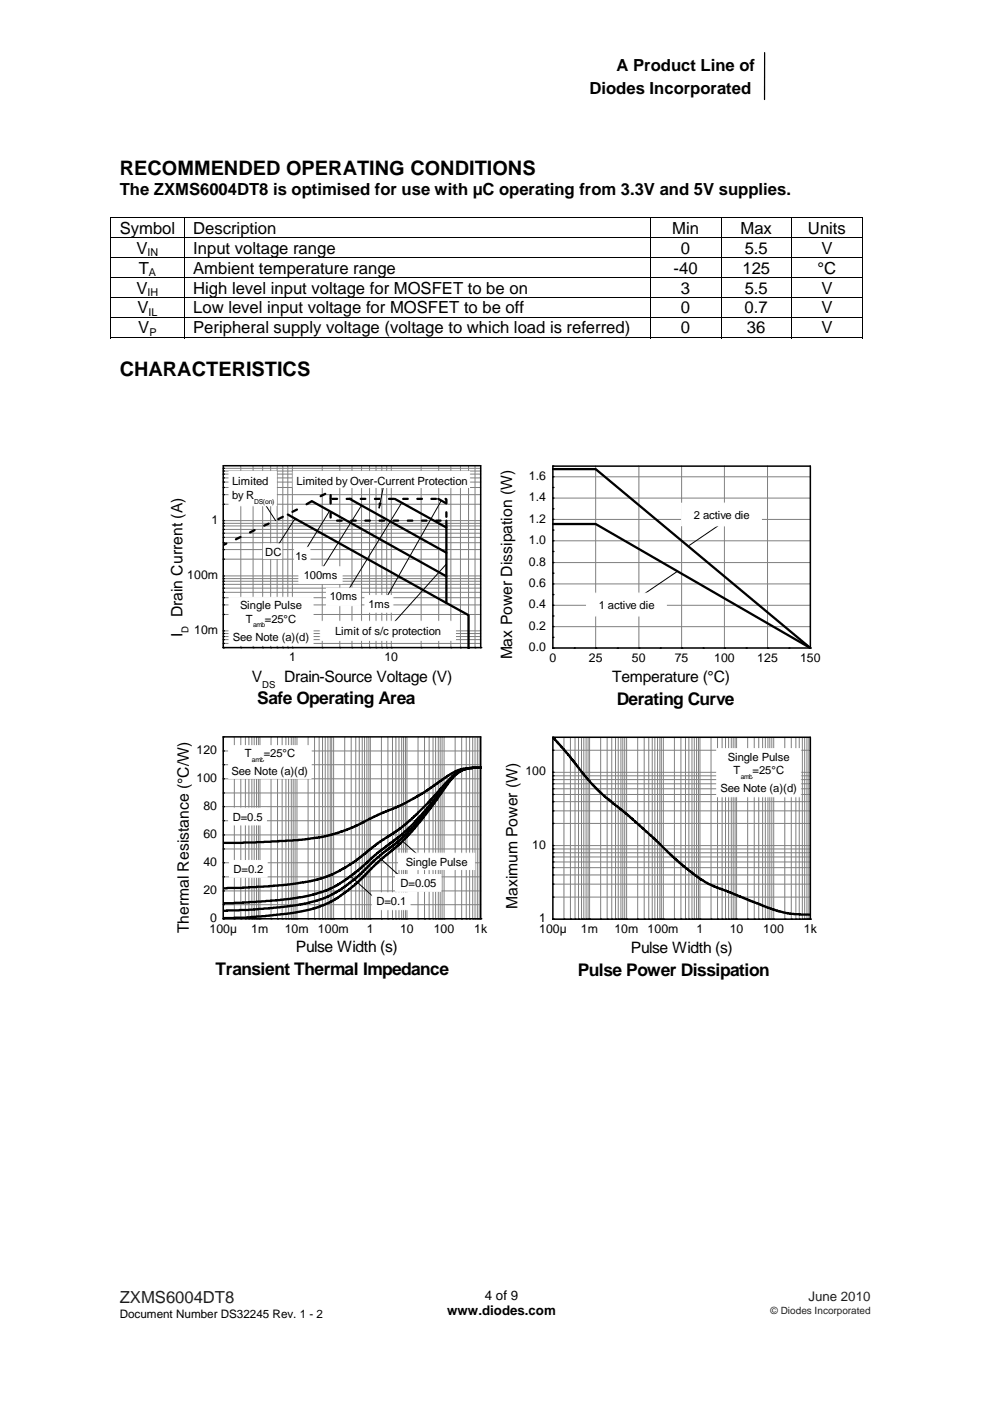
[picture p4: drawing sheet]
<svg xmlns="http://www.w3.org/2000/svg" width="210mm" height="297mm" viewBox="0 0 210 297" stroke-linecap="round" stroke-linejoin="round" font-family="sans-serif">
<path d="M162.2 11.2v9.9" fill="none" stroke="#000" stroke-width=".26"/>
<g fill="#000">
<path d="M23.4 46.1h.2v.1h-.2zM182.9 46.1h.1v.1h-.1zM182.9 71.5h.1v.2h-.1z"/>
<circle cx="47.3" cy="99.9" r=".16"/>
<circle cx="47.3" cy="99.3" r=".16"/>
<circle cx="47.3" cy="118.6" r=".16"/>
<circle cx="47.3" cy="113.1" r=".16"/>
<circle cx="47.3" cy="102.2" r=".16"/>
<circle cx="47.3" cy="116.5" r=".16"/>
<circle cx="47.3" cy="112.2" r=".16"/>
<circle cx="47.3" cy="111.5" r=".16"/>
<circle cx="47.3" cy="111" r=".16"/>
<circle cx="47.3" cy="110.4" r=".16"/>
<circle cx="47.3" cy="103.4" r=".16"/>
<circle cx="47.3" cy="101.3" r=".16"/>
<circle cx="47.3" cy="100.5" r=".16"/>
<circle cx="47.3" cy="115.1" r=".16"/>
<circle cx="47.3" cy="106.9" r=".16"/>
<circle cx="47.3" cy="104.9" r=".16"/>
<circle cx="47.3" cy="113.9" r=".16"/>
<circle cx="47.3" cy="134.3" r=".16"/>
<circle cx="47.3" cy="137.3" r=".16"/>
<circle cx="47.3" cy="123.9" r=".16"/>
<circle cx="47.3" cy="123.2" r=".16"/>
<circle cx="47.3" cy="135" r=".16"/>
<circle cx="47.3" cy="133.8" r=".16"/>
<circle cx="47.3" cy="130.3" r=".16"/>
<circle cx="47.3" cy="126.7" r=".16"/>
<circle cx="47.3" cy="125.6" r=".16"/>
<circle cx="47.3" cy="124.7" r=".16"/>
<circle cx="47.3" cy="122.7" r=".16"/>
<circle cx="47.3" cy="136.4" r=".16"/>
<circle cx="47.3" cy="135.6" r=".16"/>
<circle cx="47.3" cy="128.2" r=".16"/>
<circle cx="47.3" cy="122.1" r=".16"/>
<circle cx="51.1" cy="137.3" r=".16"/>
<circle cx="53.7" cy="137.3" r=".16"/>
<circle cx="55.7" cy="137.3" r=".16"/>
<circle cx="57.4" cy="137.3" r=".16"/>
<circle cx="58.8" cy="137.3" r=".16"/>
<circle cx="60" cy="137.3" r=".16"/>
<circle cx="61" cy="137.3" r=".16"/>
<circle cx="62" cy="137.3" r=".16"/>
<circle cx="68.3" cy="137.3" r=".16"/>
<circle cx="72.1" cy="137.3" r=".16"/>
<circle cx="74.7" cy="137.3" r=".16"/>
<circle cx="76.7" cy="137.3" r=".16"/>
<circle cx="78.4" cy="137.3" r=".16"/>
<circle cx="79.8" cy="137.3" r=".16"/>
<circle cx="81" cy="137.3" r=".16"/>
<circle cx="82" cy="137.3" r=".16"/>
<circle cx="83" cy="137.3" r=".16"/>
<circle cx="89.3" cy="137.3" r=".16"/>
<circle cx="93" cy="137.3" r=".16"/>
<circle cx="95.6" cy="137.3" r=".16"/>
<circle cx="97.7" cy="137.3" r=".16"/>
<circle cx="99.4" cy="137.3" r=".16"/>
<circle cx="100.8" cy="137.3" r=".16"/>
<circle cx="102" cy="137.3" r=".16"/>
</g>
<g fill="none" stroke="#000" stroke-width=".21">
<path d="M23.4 46.2h159.6M23.4 50.4h159.6M23.4 54.6h159.6M23.4 58.9h159.6M23.5 46.2v4.1M23.5 50.5v4M23.5 54.7v4.1M23.5 58.9v4.1M39.1 46.2v4.1M39.1 50.5v4M39.1 54.7v4.1M39.1 58.9v4.1"/>
<path d="M137.9 46.2v4.1M137.9 50.5v4M137.9 54.7v4.1M137.9 58.9v4.1M152.9 46.2v4.1M152.9 50.5v4M152.9 54.7v4.1M152.9 58.9v4.1M167.9 46.2v4.1M167.9 50.5v4M167.9 54.7v4.1M167.9 58.9v4.1"/>
<path d="M182.9 46.2v4.1M182.9 50.5v4M182.9 54.7v4.1M182.9 58.9v4.1M23.4 63.1h159.6M23.4 67.3h159.6M23.4 71.6h15.6M23.5 63.2v4M23.5 67.4v4.3M39.1 63.2v4M39.1 67.4v4.3M39.2 71.6h98.6"/>
<path d="M137.9 63.2v4M137.9 67.4v4.3M138 71.6h14.8M152.9 63.2v4M152.9 67.4v4.3M153 71.6h14.8M167.9 63.2v4M167.9 67.4v4.3M168 71.6h14.9M182.9 63.2v4M182.9 67.4v4.3M55.5 105.9l3 4.5"/>
<path d="M81.5 102.4l-1.1 5.3"/>
</g>
<g fill="none" stroke="#808080" stroke-width=".21">
<path d="M47.3 99.9h54.7M47.3 99.3h54.7M51.1 98.7v38.6M53.7 98.7v38.6M55.7 98.7v38.6M57.4 98.7v38.6M58.8 98.7v38.6M60 98.7v38.6M61 98.7v38.6M62 98.7v38.6M68.3 98.7v38.6M72.1 98.7v38.6"/>
<path d="M74.7 98.7v38.6M76.7 98.7v38.6M78.4 98.7v38.6M79.8 98.7v38.6M81 98.7v38.6M82 98.7v38.6M83 98.7v38.6M89.3 98.7v38.6M93 98.7v38.6M95.6 98.7v38.6M97.7 98.7v38.6M99.4 98.7v38.6"/>
<path d="M100.8 98.7v38.6M126.3 98.8v38.6M135.5 98.8v38.6M144.6 98.8v38.6M153.6 98.8v38.6M162.8 98.8v38.6M47.3 118.6h54.7M47.3 116.5h54.7M47.3 115.1h54.7M47.3 113.9h54.7M47.3 113.1h54.7M47.3 112.2h54.7"/>
<path d="M47.3 111.5h54.7M47.3 111h54.7M47.3 106.9h54.7M47.3 104.9h54.7M47.3 103.4h54.7M47.3 102.2h54.7M47.3 101.3h54.7M47.3 100.5h54.7M47.3 110.4h54.7M117.3 119.3h54.6M117.3 114.7h54.6M117.3 110.1h54.6"/>
<path d="M117.3 105.6h54.6M117.3 101.1h54.6M47.3 136.4h54.7M47.3 135.6h54.7M47.3 135h54.7M47.3 134.3h54.7M47.3 130.3h54.7M47.3 128.2h54.7M47.3 126.7h54.7M47.3 125.6h54.7M47.3 124.7h54.7M47.3 123.9h54.7"/>
<path d="M47.3 123.2h54.7M47.3 122.7h54.7M47.3 133.8h54.7M47.3 122.1h54.7M117.3 132.9h54.6M117.3 128.3h54.6M117.3 123.8h54.6M47.3 159.2h54.7M49.7 156.2v38.6M51.1 156.2v38.6M52 156.2v38.6M52.8 156.2v38.6"/>
<path d="M53.4 156.2v38.6M53.9 156.2v38.6M54.4 156.2v38.6M54.8 156.2v38.6M55.1 156.2v38.6M57.5 156.2v38.6M58.9 156.2v38.6M59.8 156.2v38.6M60.6 156.2v38.6M61.2 156.2v38.6M61.8 156.2v38.6M62.2 156.2v38.6"/>
<path d="M62.6 156.2v38.6M63 156.2v38.6M65.3 156.2v38.6M66.7 156.2v38.6M67.7 156.2v38.6M68.4 156.2v38.6M69 156.2v38.6M69.6 156.2v38.6M70 156.2v38.6M70.4 156.2v38.6M70.8 156.2v38.6M73.1 156.2v38.6"/>
<path d="M74.5 156.2v38.6M75.5 156.2v38.6M76.2 156.2v38.6M76.8 156.2v38.6M77.3 156.2v38.6M77.8 156.2v38.6M78.2 156.2v38.6M78.5 156.2v38.6M80.9 156.2v38.6M82.3 156.2v38.6M83.2 156.2v38.6M84 156.2v38.6"/>
<path d="M84.6 156.2v38.6M85.2 156.2v38.6M85.6 156.2v38.6M86 156.2v38.6M86.3 156.2v38.6M88.7 156.2v38.6M90 156.2v38.6M91 156.2v38.6M91.8 156.2v38.6M92.4 156.2v38.6M93 156.2v38.6M93.4 156.2v38.6"/>
<path d="M93.8 156.2v38.6M94.2 156.2v38.6M96.5 156.2v38.6M97.9 156.2v38.6M98.9 156.2v38.6M99.6 156.2v38.6M100.3 156.2v38.6M100.8 156.2v38.6M101.2 156.2v38.6M101.6 156.2v38.6M117.3 159.1h54.6M119.6 156.3v38.6"/>
<path d="M121 156.3v38.6M122 156.3v38.6M122.7 156.3v38.6M123.3 156.3v38.6M123.8 156.3v38.6M124.3 156.3v38.6M124.7 156.3v38.6M125.1 156.3v38.6M127.4 156.3v38.6M128.8 156.3v38.6M129.8 156.3v38.6M130.6 156.3v38.6"/>
<path d="M131.1 156.3v38.6M131.7 156.3v38.6M132.1 156.3v38.6M132.5 156.3v38.6M132.9 156.3v38.6M135.3 156.3v38.6M136.6 156.3v38.6M137.6 156.3v38.6M138.3 156.3v38.6M138.9 156.3v38.6M139.5 156.3v38.6M140 156.3v38.6"/>
<path d="M140.3 156.3v38.6M140.7 156.3v38.6M143 156.3v38.6M144.4 156.3v38.6M145.4 156.3v38.6M146.1 156.3v38.6M146.8 156.3v38.6M147.3 156.3v38.6M147.7 156.3v38.6M148.1 156.3v38.6M148.5 156.3v38.6M150.8 156.3v38.6"/>
<path d="M152.2 156.3v38.6M153.2 156.3v38.6M153.9 156.3v38.6M154.5 156.3v38.6M155.1 156.3v38.6M155.5 156.3v38.6M155.9 156.3v38.6M156.2 156.3v38.6M158.6 156.3v38.6M160 156.3v38.6M160.9 156.3v38.6M161.8 156.3v38.6"/>
<path d="M162.3 156.3v38.6M162.9 156.3v38.6M163.3 156.3v38.6M163.7 156.3v38.6M164.1 156.3v38.6M166.5 156.3v38.6M167.8 156.3v38.6M168.8 156.3v38.6M169.5 156.3v38.6M170.2 156.3v38.6M170.7 156.3v38.6M171.2 156.3v38.6"/>
<path d="M171.6 156.3v38.6M47.3 174h54.7M47.3 168.1h54.7M47.3 162.1h54.7M47.3 177h54.7M47.3 171h54.7M47.3 165.1h54.7M117.3 174.6h54.6M117.3 171.9h54.6M117.3 170h54.6M117.3 168.4h54.6M117.3 167.2h54.6"/>
<path d="M117.3 166.2h54.6M117.3 165.3h54.6M117.3 164.5h54.6M117.3 179.3h54.6M117.3 163.7h54.6M47.3 191.8h54.7M47.3 185.9h54.7M47.3 180h54.7M47.3 188.9h54.7M47.3 182.9h54.7M117.3 180h54.6M117.3 190.2h54.6"/>
<path d="M117.3 187.5h54.6M117.3 185.5h54.6M117.3 184h54.6M117.3 182.8h54.6M117.3 181.7h54.6M117.3 180.8h54.6"/>
</g>
<g fill="none" stroke="#000" stroke-width=".49">
<path d="M117.3 99.5h9l45.6 37.9-45.6-26.3h-9M48 115.2l-.7 .4M51 113.9l-1 .4M54 112.4l-1 .5M57 111l-1 .4M60 109.6l-1 .5M61 109.1l38.4 21.3v7M63 108l-1 .5M66 106.3l-1 .6M66.1 106.3l28.6 15.9M69 104.7l-1 .5M70.1 105v.7"/>
<path d="M70.1 105.8v.9M70.1 108.8v.9M70.5 105.8h1M71.5 110.4h1M73.5 105.8h1M74.2 105.8l20.5 11.4M74.5 110.4h1M76.5 105.8h1M77.5 110.4h1M79.5 105.8h1M80.5 110.4h1M82.5 105.8h1"/>
<path d="M83.5 110.4h1M83.7 105.8l11 6M85.5 105.8h1M86.5 110.4h1M88.5 105.8h1M89.5 110.4h1M91.5 105.8h1M92.5 110.4h1M93 105.8l1.7 .9M94.5 105.8l.2 .1v.7M94.7 108.6v1M94.7 110.4v17.4"/>
<path d="M117.3 156.3l3.7 4.2 3.4 4.5 3 3.1 7.3 6 4 3.6 4 4 2 1.7 4.1 3.2 2.6 1.3 3.8 1.4 4.1 1.8 5.7 2.1 2.7 .6 4.3 .1M102.1 162.8a13.5 13.5 0 0 0-5.1 .5l-2.2 1.2-5 3.6-4 2.3-5.6 2.3-4.9 2.5-3.9 1.5-3.2 .8-4.9 .6-9 .5-7 .1M102.1 162.8l-3.1 .1-1.1 .4-1.3 .7-2.3 2.2-2.6 3.1-5.5 5.4-2.4 1.7-3.6 2.3-5.3 4.2-1.9 1.2-2.7 1.4-4.2 1.3-4 .7-5 .4-9.8 .4M102.1 162.8h-1.9l-1.5 .2-1 .4-1.3 .9-1.3 1.4-5.3 6.6-4 4.2-5.6 4.2-4.8 4.3-4.3 2.9-1.9 .9-2.5 .8-4 .8-8.4 .8-7 .3M102.1 162.8l-2.7 .1-1.3 .4-1.1 .5-1.9 2.1-3.3 4.4-2.8 3.5-3.9 4.1-4.9 3.8-4.8 4.6-2.6 2-2.1 1.2-1.9 .9-1.7 .6-4.4 1-8.8 .9-6.6 .2M102.1 162.8l-3.1 .1-1.1 .4-.9 .6-1.4 1.4-3.8 5.4-4.9 6.1-2.3 2.3-4.3 3.5-5.4 5.3-4.5 3.2-3.7 1.5-4 .9-10.4 1.1h-5"/>
</g>
<path d="M47.3 98.7h54.7v38.6h-54.7z" fill="none" stroke="#000" stroke-width=".32"/>
<path d="M80.4 106.7h.4l-.4 1z" fill-rule="evenodd" fill="#000" stroke="#000" stroke-width=".21"/>
<path d="M62.2 99.9h37.4v3.5h-37.4z" fill-rule="evenodd" fill="#fff" stroke="#fff" stroke-width=".21"/>
<path d="M62.9 100.6h36.3v2.7h-36.3z" fill="#fff"/>
<path d="M93.5 106.3l-12.3 21.7M94.6 119.7l-12.5 13.9" fill="none" stroke="#000" stroke-width=".21"/>
<path d="M48.6 126.6h17.8v10.2h-17.8z" fill-rule="evenodd" fill="#fff" stroke="#fff" stroke-width=".21"/>
<g fill="#fff">
<path d="M50.9 127h13.2v2.7h-13.2z"/>
<path d="M52.1 129.9h1.6v2.7h-1.6z"/>
<path d="M53.7 131.7h2.5v1.6h-2.5z"/>
<path d="M56.2 129.9h6.6v2.7h-6.6z"/>
<path d="M49.4 133.7h16.2v2.7h-16.2z"/>
</g>
<path d="M48.6 99.9h10v7.3h-10z" fill-rule="evenodd" fill="#fff" stroke="#fff" stroke-width=".21"/>
<g fill="#fff">
<path d="M49.2 100.8h7.7v2.7h-7.7z"/>
<path d="M49.2 103.7h4.7v2.7h-4.7z"/>
<path d="M53.9 105.5h4.3v1.6h-4.3z"/>
</g>
<path d="M62.5 110.1l-4 6.2M69.8 108.5l-5.2 8.4M76.7 107.1l-9.1 14.6M85.1 106.7l-11.8 19.4" fill="none" stroke="#000" stroke-width=".21"/>
<path d="M77.4 126.2h5.9v3.6h-5.9z" fill-rule="evenodd" fill="#fff" stroke="#fff" stroke-width=".21"/>
<path d="M78.1 126.8h4.6v2.6h-4.6z" fill="#fff"/>
<path d="M69.2 124.7h7.2v3.7h-7.2z" fill-rule="evenodd" fill="#fff" stroke="#fff" stroke-width=".21"/>
<path d="M70 125.1h5.8v2.6h-5.8z" fill="#fff"/>
<path d="M63.4 120.2h9.2v3.5h-9.2z" fill-rule="evenodd" fill="#fff" stroke="#fff" stroke-width=".21"/>
<path d="M64.5 120.7h7.1v2.7h-7.1z" fill="#fff"/>
<path d="M62.4 116h3.3v3.2h-3.3z" fill-rule="evenodd" fill="#fff" stroke="#fff" stroke-width=".21"/>
<path d="M62.7 116.5h2.5v2.7h-2.5z" fill="#fff"/>
<path d="M55.9 115.3h3.9v3.1h-3.9z" fill-rule="evenodd" fill="#fff" stroke="#fff" stroke-width=".21"/>
<path d="M56.3 115.7h3.4v2.6h-3.4z" fill="#fff"/>
<path d="M67.9 131.7h28.7v4.1h-28.7z" fill-rule="evenodd" fill="#fff" stroke="#fff" stroke-width=".21"/>
<path d="M71.1 132.5h22.5v2.7h-22.5z" fill="#fff"/>
<g fill="#000">
<circle cx="117.3" cy="98.8" r=".16"/>
<circle cx="117.3" cy="119.3" r=".16"/>
<circle cx="117.3" cy="107.9" r=".16"/>
<circle cx="117.3" cy="112.4" r=".16"/>
<circle cx="117.3" cy="105.6" r=".16"/>
<circle cx="117.3" cy="103.4" r=".16"/>
<circle cx="117.3" cy="101.1" r=".16"/>
<circle cx="117.3" cy="116.9" r=".16"/>
<circle cx="117.3" cy="114.7" r=".16"/>
<circle cx="117.3" cy="110.1" r=".16"/>
<circle cx="117.3" cy="137.4" r=".16"/>
<circle cx="117.3" cy="132.9" r=".16"/>
<circle cx="117.3" cy="126.1" r=".16"/>
<circle cx="117.3" cy="123.8" r=".16"/>
<circle cx="117.3" cy="121.5" r=".16"/>
<circle cx="117.3" cy="135.1" r=".16"/>
<circle cx="117.3" cy="130.6" r=".16"/>
<circle cx="117.3" cy="128.3" r=".16"/>
<circle cx="121.8" cy="137.4" r=".16"/>
<circle cx="126.3" cy="137.4" r=".16"/>
<circle cx="131" cy="137.4" r=".16"/>
<circle cx="135.5" cy="137.4" r=".16"/>
<circle cx="140" cy="137.4" r=".16"/>
<circle cx="144.6" cy="137.4" r=".16"/>
<circle cx="149.1" cy="137.4" r=".16"/>
<circle cx="153.6" cy="137.4" r=".16"/>
<circle cx="158.3" cy="137.4" r=".16"/>
<circle cx="162.8" cy="137.4" r=".16"/>
<circle cx="167.3" cy="137.4" r=".16"/>
<circle cx="171.9" cy="137.4" r=".16"/>
</g>
<path d="M117.3 98.8h54.6v38.6h-54.6z" fill="none" stroke="#000" stroke-width=".32"/>
<path d="M152.3 111.5l-6.1 4.1M143.7 121.1l-7.9 5.4" fill="none" stroke="#000" stroke-width=".21"/>
<path d="M124.4 125.8h16.9v4.8h-16.9z" fill-rule="evenodd" fill="#fff" stroke="#fff" stroke-width=".21"/>
<path d="M127 126.9h11.8v2.7h-11.8z" fill="#fff"/>
<path d="M144.6 106.7h16.9v4.8h-16.9z" fill-rule="evenodd" fill="#fff" stroke="#fff" stroke-width=".21"/>
<path d="M147.2 107.8h11.8v2.7h-11.8z" fill="#fff"/>
<g fill="#000">
<circle cx="47.3" cy="156.2" r=".16"/>
<circle cx="47.3" cy="159.2" r=".16"/>
<circle cx="47.3" cy="177" r=".16"/>
<circle cx="47.3" cy="171" r=".16"/>
<circle cx="47.3" cy="168.1" r=".16"/>
<circle cx="47.3" cy="162.1" r=".16"/>
<circle cx="47.3" cy="174" r=".16"/>
<circle cx="47.3" cy="165.1" r=".16"/>
<circle cx="47.3" cy="194.8" r=".16"/>
<circle cx="47.3" cy="180" r=".16"/>
<circle cx="47.3" cy="191.8" r=".16"/>
<circle cx="47.3" cy="188.9" r=".16"/>
<circle cx="47.3" cy="182.9" r=".16"/>
<circle cx="47.3" cy="185.9" r=".16"/>
<circle cx="49.7" cy="194.8" r=".16"/>
<circle cx="51.1" cy="194.8" r=".16"/>
<circle cx="52" cy="194.8" r=".16"/>
<circle cx="52.8" cy="194.8" r=".16"/>
<circle cx="53.4" cy="194.8" r=".16"/>
<circle cx="53.9" cy="194.8" r=".16"/>
<circle cx="54.4" cy="194.8" r=".16"/>
<circle cx="54.8" cy="194.8" r=".16"/>
<circle cx="55.1" cy="194.8" r=".16"/>
<circle cx="57.5" cy="194.8" r=".16"/>
<circle cx="58.9" cy="194.8" r=".16"/>
<circle cx="59.8" cy="194.8" r=".16"/>
<circle cx="60.6" cy="194.8" r=".16"/>
<circle cx="61.2" cy="194.8" r=".16"/>
<circle cx="61.8" cy="194.8" r=".16"/>
<circle cx="62.2" cy="194.8" r=".16"/>
<circle cx="62.6" cy="194.8" r=".16"/>
<circle cx="63" cy="194.8" r=".16"/>
<circle cx="65.3" cy="194.8" r=".16"/>
<circle cx="66.7" cy="194.8" r=".16"/>
<circle cx="67.7" cy="194.8" r=".16"/>
<circle cx="68.4" cy="194.8" r=".16"/>
<circle cx="69" cy="194.8" r=".16"/>
<circle cx="69.6" cy="194.8" r=".16"/>
<circle cx="70" cy="194.8" r=".16"/>
<circle cx="70.4" cy="194.8" r=".16"/>
<circle cx="70.8" cy="194.8" r=".16"/>
<circle cx="73.1" cy="194.8" r=".16"/>
<circle cx="74.5" cy="194.8" r=".16"/>
<circle cx="75.5" cy="194.8" r=".16"/>
<circle cx="76.2" cy="194.8" r=".16"/>
<circle cx="76.8" cy="194.8" r=".16"/>
<circle cx="77.3" cy="194.8" r=".16"/>
<circle cx="77.8" cy="194.8" r=".16"/>
<circle cx="78.2" cy="194.8" r=".16"/>
<circle cx="78.5" cy="194.8" r=".16"/>
<circle cx="80.9" cy="194.8" r=".16"/>
<circle cx="82.3" cy="194.8" r=".16"/>
<circle cx="83.2" cy="194.8" r=".16"/>
<circle cx="84" cy="194.8" r=".16"/>
<circle cx="84.6" cy="194.8" r=".16"/>
<circle cx="85.2" cy="194.8" r=".16"/>
<circle cx="85.6" cy="194.8" r=".16"/>
<circle cx="86" cy="194.8" r=".16"/>
<circle cx="86.3" cy="194.8" r=".16"/>
<circle cx="88.7" cy="194.8" r=".16"/>
<circle cx="90" cy="194.8" r=".16"/>
<circle cx="91" cy="194.8" r=".16"/>
<circle cx="91.8" cy="194.8" r=".16"/>
<circle cx="92.4" cy="194.8" r=".16"/>
<circle cx="93" cy="194.8" r=".16"/>
<circle cx="93.4" cy="194.8" r=".16"/>
<circle cx="93.8" cy="194.8" r=".16"/>
<circle cx="94.2" cy="194.8" r=".16"/>
<circle cx="96.5" cy="194.8" r=".16"/>
<circle cx="97.9" cy="194.8" r=".16"/>
<circle cx="98.9" cy="194.8" r=".16"/>
<circle cx="99.6" cy="194.8" r=".16"/>
<circle cx="100.3" cy="194.8" r=".16"/>
<circle cx="100.8" cy="194.8" r=".16"/>
<circle cx="101.2" cy="194.8" r=".16"/>
<circle cx="101.6" cy="194.8" r=".16"/>
<circle cx="102" cy="194.8" r=".16"/>
</g>
<path d="M47.3 156.2h54.7v38.6h-54.7z" fill="none" stroke="#000" stroke-width=".32"/>
<path d="M85.4 178.4l3.7 3.2M80.2 181.6l5.2 4.7" fill="none" stroke="#000" stroke-width=".21"/>
<path d="M48.5 158.1h17.5v6.9h-17.5z" fill-rule="evenodd" fill="#fff" stroke="#fff" stroke-width=".21"/>
<g fill="#fff">
<path d="M51.9 158.4h1.5v2.6h-1.5z"/>
<path d="M53.4 160.2h2.6v1.6h-2.6z"/>
<path d="M55.9 158.4h6.7v2.6h-6.7z"/>
<path d="M49.1 162.2h16.2v2.6h-16.2z"/>
</g>
<path d="M74.3 185.7l5.9 5.4" fill="none" stroke="#000" stroke-width=".21"/>
<path d="M48.5 171.3h8v3.6h-8z" fill-rule="evenodd" fill="#fff" stroke="#fff" stroke-width=".21"/>
<path d="M49.4 171.9h6.3v2.6h-6.3z" fill="#fff"/>
<path d="M48.7 182.4h8v3.6h-8z" fill-rule="evenodd" fill="#fff" stroke="#fff" stroke-width=".21"/>
<path d="M49.6 183h6.3v2.6h-6.3z" fill="#fff"/>
<path d="M79 189.3h8v3.6h-8z" fill-rule="evenodd" fill="#fff" stroke="#fff" stroke-width=".21"/>
<path d="M79.8 189.8h6.4v2.7h-6.4z" fill="#fff"/>
<path d="M84.5 180.9h16.2v3.5h-16.2z" fill-rule="evenodd" fill="#fff" stroke="#fff" stroke-width=".21"/>
<path d="M86.1 181.5h13.1v2.7h-13.1z" fill="#fff"/>
<path d="M83.9 185.4h9.6v3.6h-9.6z" fill-rule="evenodd" fill="#fff" stroke="#fff" stroke-width=".21"/>
<path d="M84.9 185.9h7.7v2.7h-7.7z" fill="#fff"/>
<g fill="#000">
<circle cx="117.3" cy="156.3" r=".16"/>
<circle cx="117.3" cy="159.1" r=".16"/>
<circle cx="117.3" cy="165.3" r=".16"/>
<circle cx="117.3" cy="171.9" r=".16"/>
<circle cx="117.3" cy="170" r=".16"/>
<circle cx="117.3" cy="168.4" r=".16"/>
<circle cx="117.3" cy="167.2" r=".16"/>
<circle cx="117.3" cy="179.3" r=".16"/>
<circle cx="117.3" cy="166.2" r=".16"/>
<circle cx="117.3" cy="164.5" r=".16"/>
<circle cx="117.3" cy="163.7" r=".16"/>
<circle cx="117.3" cy="174.6" r=".16"/>
<circle cx="117.3" cy="194.9" r=".16"/>
<circle cx="117.3" cy="180.8" r=".16"/>
<circle cx="117.3" cy="185.5" r=".16"/>
<circle cx="117.3" cy="184" r=".16"/>
<circle cx="117.3" cy="181.7" r=".16"/>
<circle cx="117.3" cy="190.2" r=".16"/>
<circle cx="117.3" cy="182.8" r=".16"/>
<circle cx="117.3" cy="187.5" r=".16"/>
<circle cx="117.3" cy="180" r=".16"/>
<circle cx="119.6" cy="194.9" r=".16"/>
<circle cx="121" cy="194.9" r=".16"/>
<circle cx="122" cy="194.9" r=".16"/>
<circle cx="122.7" cy="194.9" r=".16"/>
<circle cx="123.3" cy="194.9" r=".16"/>
<circle cx="123.8" cy="194.9" r=".16"/>
<circle cx="124.3" cy="194.9" r=".16"/>
<circle cx="124.7" cy="194.9" r=".16"/>
<circle cx="125.1" cy="194.9" r=".16"/>
<circle cx="127.4" cy="194.9" r=".16"/>
<circle cx="128.8" cy="194.9" r=".16"/>
<circle cx="129.8" cy="194.9" r=".16"/>
<circle cx="130.6" cy="194.9" r=".16"/>
<circle cx="131.1" cy="194.9" r=".16"/>
<circle cx="131.7" cy="194.9" r=".16"/>
<circle cx="132.1" cy="194.9" r=".16"/>
<circle cx="132.5" cy="194.9" r=".16"/>
<circle cx="132.9" cy="194.9" r=".16"/>
<circle cx="135.3" cy="194.9" r=".16"/>
<circle cx="136.6" cy="194.9" r=".16"/>
<circle cx="137.6" cy="194.9" r=".16"/>
<circle cx="138.3" cy="194.9" r=".16"/>
<circle cx="138.9" cy="194.9" r=".16"/>
<circle cx="139.5" cy="194.9" r=".16"/>
<circle cx="140" cy="194.9" r=".16"/>
<circle cx="140.3" cy="194.9" r=".16"/>
<circle cx="140.7" cy="194.9" r=".16"/>
<circle cx="143" cy="194.9" r=".16"/>
<circle cx="144.4" cy="194.9" r=".16"/>
<circle cx="145.4" cy="194.9" r=".16"/>
<circle cx="146.1" cy="194.9" r=".16"/>
<circle cx="146.8" cy="194.9" r=".16"/>
<circle cx="147.3" cy="194.9" r=".16"/>
<circle cx="147.7" cy="194.9" r=".16"/>
<circle cx="148.1" cy="194.9" r=".16"/>
<circle cx="148.5" cy="194.9" r=".16"/>
<circle cx="150.8" cy="194.9" r=".16"/>
<circle cx="152.2" cy="194.9" r=".16"/>
<circle cx="153.2" cy="194.9" r=".16"/>
<circle cx="153.9" cy="194.9" r=".16"/>
<circle cx="154.5" cy="194.9" r=".16"/>
<circle cx="155.1" cy="194.9" r=".16"/>
<circle cx="155.5" cy="194.9" r=".16"/>
<circle cx="155.9" cy="194.9" r=".16"/>
<circle cx="156.2" cy="194.9" r=".16"/>
<circle cx="158.6" cy="194.9" r=".16"/>
<circle cx="160" cy="194.9" r=".16"/>
<circle cx="160.9" cy="194.9" r=".16"/>
<circle cx="161.8" cy="194.9" r=".16"/>
<circle cx="162.3" cy="194.9" r=".16"/>
<circle cx="162.9" cy="194.9" r=".16"/>
<circle cx="163.3" cy="194.9" r=".16"/>
<circle cx="163.7" cy="194.9" r=".16"/>
<circle cx="164.1" cy="194.9" r=".16"/>
<circle cx="166.5" cy="194.9" r=".16"/>
<circle cx="167.8" cy="194.9" r=".16"/>
<circle cx="168.8" cy="194.9" r=".16"/>
<circle cx="169.5" cy="194.9" r=".16"/>
<circle cx="170.2" cy="194.9" r=".16"/>
<circle cx="170.7" cy="194.9" r=".16"/>
<circle cx="171.2" cy="194.9" r=".16"/>
<circle cx="171.6" cy="194.9" r=".16"/>
<circle cx="171.9" cy="194.9" r=".16"/>
</g>
<path d="M117.3 156.3h54.6v38.6h-54.6z" fill="none" stroke="#000" stroke-width=".32"/>
<path d="M152 158.7h17.8v10.2h-17.8z" fill-rule="evenodd" fill="#fff" stroke="#fff" stroke-width=".21"/>
<g fill="#fff">
<path d="M154.4 159.1h13.1v2.7h-13.1z"/>
<path d="M155.6 162h1.5v2.7h-1.5z"/>
<path d="M157.1 163.8h2.6v1.6h-2.6z"/>
<path d="M159.6 162h6.7v2.7h-6.7z"/>
<path d="M152.8 165.8h16.3v2.7h-16.3z"/>
</g>
<g font-size="4.2">
<text x="25.4" y="37">RECOMMENDED OPERATING CONDITIONS</text>
<text x="25.4" y="79.7">CHARACTERISTICS</text>
</g>
<g font-size="3.7">
<text x="54.6" y="149.4">Safe Operating Area</text>
<text x="130.8" y="149.5">Derating Curve</text>
<text x="45.7" y="206.8">Transient Thermal Impedance</text>
<text x="122.5" y="206.8">Pulse Power Dissipation</text>
</g>
<g font-size="3.5">
<text x="130.7" y="15.2">A Product Line of</text>
<text x="125" y="19.9">Diodes Incorporated</text>
<text x="25.4" y="41.3">The ZXMS6004DT8 is optimised for use with µC operating from 3.3V and 5V supplies.</text>
<text x="25.4" y="49.5">Symbol</text>
<text x="29" y="53.8">V</text>
<text x="41" y="53.8">Input voltage range</text>
<text x="41" y="49.5">Description</text>
<text x="142.6" y="49.5">Min</text>
<text x="144.4" y="53.8">0</text>
<text x="157.1" y="49.5">Max</text>
<text x="158" y="53.8">5.5</text>
<text x="171.4" y="49.5">Units</text>
<text x="174.2" y="53.8">V</text>
<text x="29.4" y="58">T</text>
<text x="41" y="58">Ambient temperature range</text>
<text x="142.9" y="58">-40</text>
<text x="157.5" y="58">125</text>
<text x="173.4" y="58">°C</text>
<text x="29" y="62.2">V</text>
<text x="41" y="62.2">High level input voltage for MOSFET to be on</text>
<text x="144.4" y="62.2">3</text>
<text x="158" y="62.2">5.5</text>
<text x="174.2" y="62.2">V</text>
<text x="29.1" y="66.5">V</text>
<text x="29.3" y="70.7">V</text>
<text x="41" y="66.5">Low level input voltage for MOSFET to be off</text>
<text x="41" y="70.7">Peripheral supply voltage (voltage to which load is referred)</text>
<text x="144.4" y="70.7">0</text>
<text x="144.4" y="66.5">0</text>
<text x="157.9" y="66.5">0.7</text>
<text x="158.4" y="70.7">36</text>
<text x="174.2" y="70.7">V</text>
<text x="174.2" y="66.5">V</text>
</g>
<text font-size="3.5" fill="#231f20" x="25.4" y="276.2">ZXMS6004DT8</text>
<g font-size="3.3">
<text x="38.7" y="130.9" transform="rotate(-90 38.7 130.9)">Drain Current (A)</text>
<text x="38.7" y="135" transform="rotate(-90 38.7 135)">I</text>
<text x="108.6" y="139.8" transform="rotate(-90 108.6 139.8)">Max Power Dissipation (W)</text>
<text x="53.4" y="144.5">V</text>
<text x="60.2" y="144.5">Drain-Source Voltage (V)</text>
<text x="129.8" y="144.5">Temperature (°C)</text>
<text x="40.1" y="197.9" transform="rotate(-90 40.1 197.9)">Thermal Resistance (°C/W)</text>
<text x="109.7" y="192.7" transform="rotate(-90 109.7 192.7)">Maximum Power (W)</text>
<text x="62.8" y="201.9">Pulse Width (s)</text>
<text x="133.8" y="202">Pulse Width (s)</text>
</g>
<g font-size="2.8">
<text x="102.8" y="275.6">4 of 9</text>
<text x="94.9" y="278.8">www.diodes.com</text>
</g>
<text font-size="2.8" fill="#231f20" x="171.5" y="275.9">June 2010</text>
<g font-size="2.6">
<text x="112.2" y="101.7">1.6</text>
<text x="112.2" y="106.3">1.4</text>
<text x="44.9" y="111">1</text>
<text x="112.2" y="110.8">1.2</text>
<text x="112.2" y="119.9">0.8</text>
<text x="112.2" y="115.3">1.0</text>
<text x="39.7" y="122.7">100m</text>
<text x="112.2" y="124.5">0.6</text>
<text x="112.2" y="129">0.4</text>
<text x="41.2" y="134.4">10m</text>
<text x="112.2" y="133.5">0.2</text>
<text x="61.3" y="140.2">1</text>
<text x="81.5" y="140.2">10</text>
<text x="112.2" y="138">0.0</text>
<text x="116.5" y="140.3">0</text>
<text x="124.9" y="140.3">25</text>
<text x="134" y="140.3">50</text>
<text x="143.1" y="140.3">75</text>
<text x="151.5" y="140.3">100</text>
<text x="160.6" y="140.3">125</text>
<text x="169.7" y="140.3">150</text>
<text x="41.7" y="159.9">120</text>
<text x="41.7" y="165.8">100</text>
<text x="111.4" y="164.4">100</text>
<text x="43.1" y="171.7">80</text>
<text x="43.1" y="177.7">60</text>
<text x="112.9" y="179.9">10</text>
<text x="43.1" y="183.6">40</text>
<text x="43.1" y="189.5">20</text>
<text x="44.4" y="197.7">100µ</text>
<text x="44.6" y="195.5">0</text>
<text x="53.3" y="197.7">1m</text>
<text x="60.4" y="197.7">10m</text>
<text x="67.4" y="197.7">100m</text>
<text x="77.8" y="197.7">1</text>
<text x="84.9" y="197.7">10</text>
<text x="92" y="197.7">100</text>
<text x="100.6" y="197.7">1k</text>
<text x="114.4" y="197.8">100µ</text>
<text x="114.4" y="195.5">1</text>
<text x="123.2" y="197.8">1m</text>
<text x="130.3" y="197.8">10m</text>
<text x="137.4" y="197.8">100m</text>
<text x="147.7" y="197.8">1</text>
<text x="154.8" y="197.8">10</text>
<text x="161.9" y="197.8">100</text>
<text x="170.5" y="197.8">1k</text>
</g>
<text font-size="2.5" x="25.4" y="279.3">Document Number DS32245 Rev. 1 - 2</text>
<g font-size="2.4">
<text x="49.2" y="102.9">Limited</text>
<text x="49.2" y="105.9">by R</text>
<text x="62.9" y="102.8">Limited by Over-Current Protection</text>
<text x="147.2" y="110">2 active die</text>
<text x="56.3" y="117.8">DC</text>
<text x="62.7" y="118.6">1s</text>
<text x="64.5" y="122.8">100ms</text>
<text x="50.9" y="129.1">Single Pulse</text>
<text x="70" y="127.2">10ms</text>
<text x="78.1" y="128.9">1ms</text>
<text x="127" y="129.1">1 active die</text>
<text x="49.4" y="135.8">See Note (a)(d)</text>
<text x="52.1" y="132.1">T</text>
<text x="56.2" y="132.1">=25°C</text>
<text x="71.1" y="134.6">Limit of s/c protection</text>
<text x="51.9" y="160.5">T</text>
<text x="55.9" y="160.5">=25°C</text>
<text x="154.4" y="161.2">Single Pulse</text>
<text x="49.1" y="164.3">See Note (a)(d)</text>
<text x="152.8" y="168">See Note (a)(d)</text>
<text x="155.6" y="164.1">T</text>
<text x="159.6" y="164.1">=25°C</text>
<text x="49.4" y="174">D=0.5</text>
<text x="49.6" y="185.1">D=0.2</text>
<text x="86.1" y="183.6">Single Pulse</text>
<text x="79.8" y="192">D=0.1</text>
<text x="84.9" y="188.1">D=0.05</text>
</g>
<g font-size="2.3">
<text x="31.3" y="54.3">IN</text>
<text x="31.6" y="58.5">A</text>
<text x="31.3" y="62.8">IH</text>
<text x="31.5" y="67">IL</text>
<text x="31.7" y="71.2">P</text>
</g>
<text font-size="2.1" fill="#231f20" x="163.4" y="278.5">© Diodes Incorporated</text>
<g font-size="2">
<text x="40" y="134.2" transform="rotate(-90 40 134.2)">D</text>
<text x="55.6" y="145.8">DS</text>
</g>
<g font-size="1.4">
<text x="53.9" y="106.8">DS(on)</text>
<text x="53.7" y="133">amb</text>
<text x="53.4" y="161.5">amb</text>
<text x="157.1" y="165.1">amb</text>
</g>
</svg>
